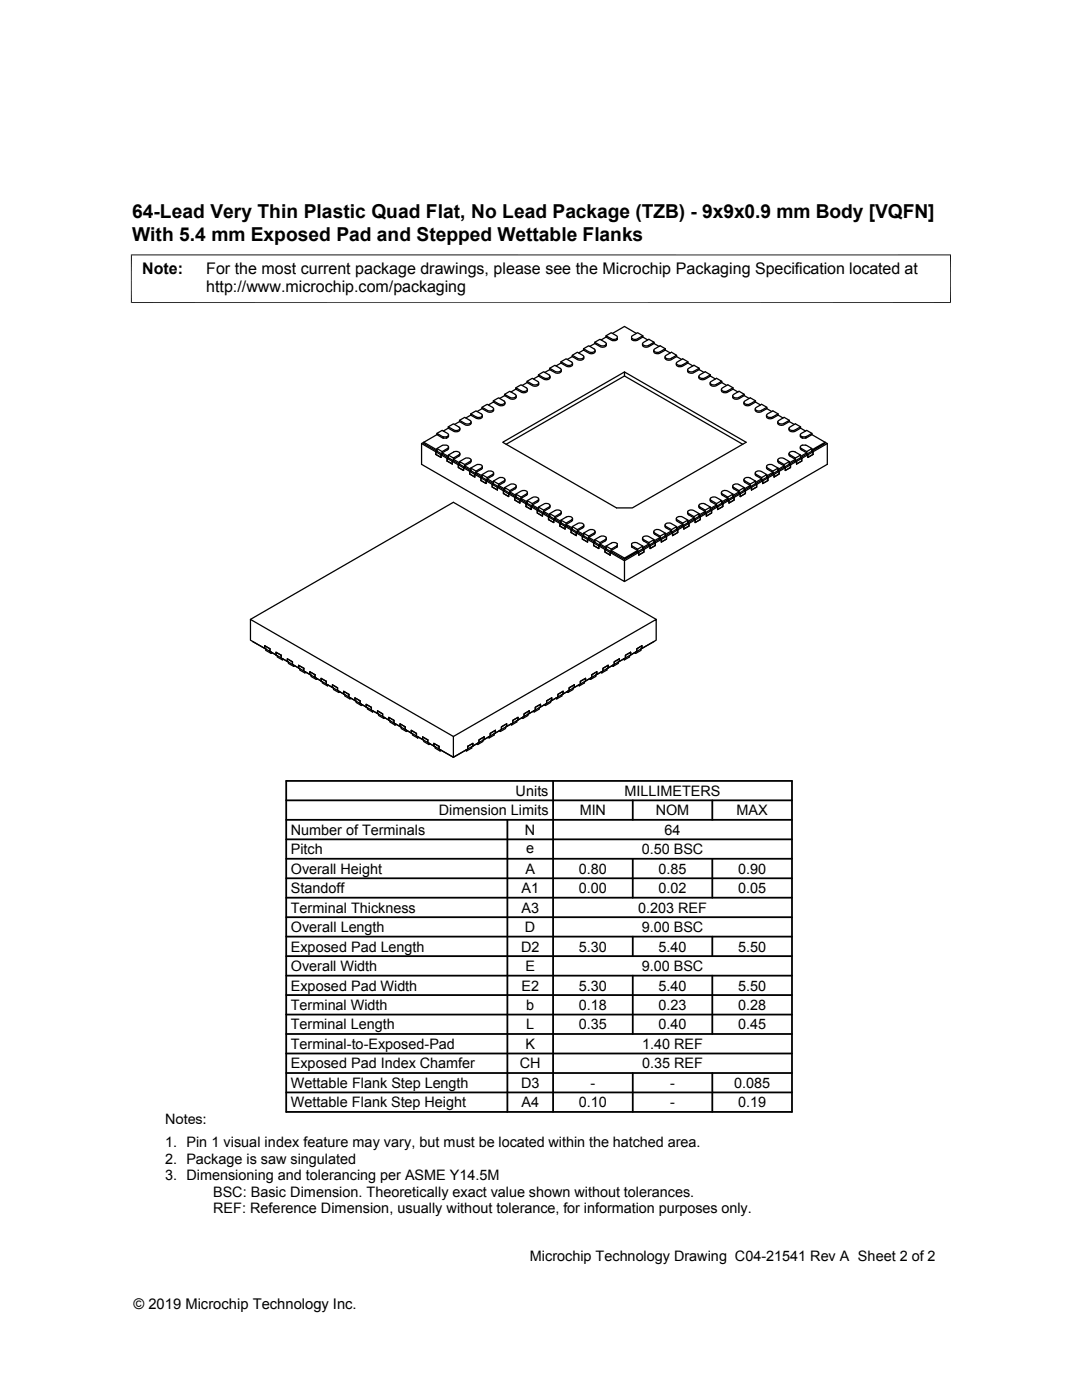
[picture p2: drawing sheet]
<svg xmlns="http://www.w3.org/2000/svg" width="216mm" height="279mm" viewBox="0 0 216 279" stroke-linecap="round" stroke-linejoin="round" font-family="sans-serif">
<g fill="none" stroke="#000" stroke-width=".25">
<path d="M98.4 80l1.1-.6 1.2 .7a.71 .71 0 0 1-.5 .6 .71 .71 0 0 1-.7-.1l-1.1-.6v.2M100.7 78.7l1-.6 1.2 .7 .1 .3a.98 .98 0 0 1-1.3 .2l-1-.6v.3M100.7 79l1 .6a.74 .74 0 0 0 .9 .1 .74 .74 0 0 0 .4-.7M100.7 79l-1 .5M102.9 77.4l1.1-.6 1 .6a.31 .31 0 0 1 .2 .3 .31 .31 0 0 1-.1 .3l-.5 .1h-.5l-1.2-.7v.3M102.9 77.7l1.1 .6a.73 .73 0 0 0 .8 .1 .73 .73 0 0 0 .4-.7M102.9 77.7l-1 .5M105.2 76.1l1 .6a.92 .92 0 0 0 1.3-.3l-.1-.2-1.2-.7-1 .6v.2M105.2 76.3l1 .7a.73 .73 0 0 0 .8 .1 .73 .73 0 0 0 .5-.7M105.2 76.3l-1 .6M107.4 74.8l1.1-.6 1.1 .7 .1 .3a.96 .96 0 0 1-1.2 .2l-1.1-.6v.3M107.4 75.1l1.1 .6a.74 .74 0 0 0 .8 .1 .74 .74 0 0 0 .4-.7"/>
<path d="M107.4 75.1l-1 .5M109.7 73.5l1 .6a.85 .85 0 0 0 1.3-.3l-.2-.3-1.1-.6-1 .6v.3M109.7 73.8l1 .6a.73 .73 0 0 0 .9 .1 .73 .73 0 0 0 .4-.7M109.7 73.8l-1 .5M111.9 72.2l1.2 .7a.83 .83 0 0 0 1.1-.4l-.1-.2-1.1-.7-1.1 .6v.3M111.9 72.5l1.1 .6a.73 .73 0 0 0 .8 .1 .73 .73 0 0 0 .4-.7M111.9 72.5l-.9 .5M114.2 71.2l1 .6a.74 .74 0 0 0 .9 .1 .74 .74 0 0 0 .4-.7M114.2 70.9l1 .6a.69 .69 0 0 0 .8 .2 .69 .69 0 0 0 .4-.7l-1.2-.7-1 .6v.3M114.2 71.2l-1 .5M116.4 69.9l1.1 .6a.73 .73 0 0 0 .8 .1 .73 .73 0 0 0 .4-.7M116.4 69.6l1.1 .6a.85 .85 0 0 0 1.2-.3l-.2-.3-1-.6-1.1 .6v.3"/>
<path d="M116.4 69.9l-1 .5M118.7 68.6l1 .6a.73 .73 0 0 0 .9 .1 .73 .73 0 0 0 .4-.7M118.7 68.3l1 .6a.86 .86 0 0 0 1.3-.3l-.1-.2-1.2-.7-1 .6v.3M118.7 68.6l-1 .5M120.9 67l1.1-.6 1.1 .7 .1 .4M120.9 67.3l-.9 .5M120.9 67l1.4 .7 .9-.2-.1 .3a1.09 1.09 0 0 1-1.1 .1l-1.1-.6zM124.6 74.2l-24.3 14.1 22.7 13.1h3.2l22.7-13.1-24.3-14.1v.8l-23.6 13.7M124.6 75l23.6 13.7M126 67.5l.1 .1a1.07 1.07 0 0 0 1.1 0l1.1-.6v.3l-1.4 .7-.6-.1-.3-.1zM127 66.5l-2.4-1.3-2.4 1.3M128.3 67.3l.9 .5"/>
<path d="M128.3 67l-1.1-.6-1.1 .7-.1 .4M128.4 68.3l1.1-.6 1 .6a2.19 2.19 0 0 1-1.9 .7l-.4-.4zM130.5 68.6l-1 .6a.73 .73 0 0 1-.9 .1 .73 .73 0 0 1-.4-.7M130.5 68.6l1 .5M130.5 68.3v.3M132.8 69.9l1 .5M132.8 69.9l-1.1 .6a.76 .76 0 0 1-.8 .1 .76 .76 0 0 1-.4-.7M132.8 69.6a2.23 2.23 0 0 1-2 .7l-.3-.4 .2-.3 1-.6 1.1 .6v.3M132.8 71l1.2-.7 1 .6-1 .6a.81 .81 0 0 1-1.3-.4zM135 71.2l1 .5M135 71.2l-1 .6a.74 .74 0 0 1-.9 .1 .74 .74 0 0 1-.4-.7M135 70.9v.3"/>
<path d="M137.3 72.5l-1.1 .6a.73 .73 0 0 1-.8 .1 .73 .73 0 0 1-.4-.7M137.3 72.5l1 .5M137.3 72.2a2.19 2.19 0 0 1-2 .7l-.3-.4 1.2-.9 1.1 .6v.3M137.3 73.6l1.2-.7 1 .6-1 .6a.82 .82 0 0 1-1.3-.4zM139.5 73.8l1 .5M139.5 73.5v.3M139.5 73.8l-1.4 .7a.65 .65 0 0 1-.9-.7M139.7 74.8l1-.6 1.1 .6a2.17 2.17 0 0 1-1.9 .7l-.5-.4zM141.8 75.1l.9 .5M141.8 75.1l-1.1 .6a.74 .74 0 0 1-.8 .1 .74 .74 0 0 1-.5-.7M141.8 74.8v.3M141.9 76.1l1.1-.6 1 .6a2.21 2.21 0 0 1-1.9 .7l-.4-.4z"/>
<path d="M144 76.3l1 .6M144 76.1v.2M144 76.3l-1 .7a.73 .73 0 0 1-.9 .1 .73 .73 0 0 1-.4-.7M146.3 77.7l-1.1 .6a.73 .73 0 0 1-.8 .1 .73 .73 0 0 1-.4-.7M146.3 77.4l-1.1 .6a.8 .8 0 0 1-1.2-.4l1.2-.8 1.1 .6v.3M146.3 77.7l1 .5M146.4 78.7l1.1-.6 1 .6a2.18 2.18 0 0 1-1.9 .7l-.4-.4zM148.5 79l1 .5M148.5 78.7v.3M148.5 79l-1.1 .6a.74 .74 0 0 1-.8 .1 .74 .74 0 0 1-.4-.7M150.7 80a2.21 2.21 0 0 1-1.9 .7l-.4-.4 1.3-.9 1 .6v.2M84.1 88.5l3.9 2.3v.5l-1-.6"/>
<path d="M87 90.7l1 .6v-.5M87 90.7v-.5l.2-.2v-.2l-2.6-1.5-.5 .2v4.2l40.5 23.4v-4.2l-2.8-1.6 .2-.2v-.5M87.2 90l2.3 1.4M87.2 89.5l1 .6 1.3-.7v-.3l-.4-.3a2.17 2.17 0 0 0-1.9 .7v.5M87.2 90l-.2 .2v.5M87.2 86.7l-2.6 1.6v.2l2.6 1.5M87.2 86.7l1.3 .7M87.2 86.5l1-.6 1.3 .8-.1 .3-.3 .2v.2M87.2 86.7v-.2l1.3 .7M88 90.8l1.2 .7 .3-.1M88.2 90.1v.5l-.2 .2M88.2 90.4l1.3 .7v.3"/>
<path d="M88.5 87.4h.6M89.1 87.2h-.6v.2M89.2 92l1.1 .6v-.5M89.2 92v-.5l1.1 .6M89.5 85.2l1-.6 1 .6a.35 .35 0 0 1 .2 .4 .35 .35 0 0 1-.3 .3h-.8l-1.1-.7v.2M89.5 85.4l-1 .6M89.5 85.4l1 .7a.74 .74 0 0 0 .8 .1 .74 .74 0 0 0 .5-.7M89.5 91.4l-.3 .1v.5M89.5 91.4l2.2 1.2M89.5 90.8l1 .6 1-.6a.31 .31 0 0 0 .3-.3 .31 .31 0 0 0-.3-.3l-.9-.1-1.1 .7v.6M89.5 86.8v.4l-.4 .2M89.5 89.2v.4l-1.3 .8v.2l-.2 .2"/>
<path d="M90.3 92.1l1.2 .7v.5l1 .6v-.5M90.5 91.7l1.2 .7v.2M90.5 91.4v.5l-.2 .2M91.7 92.1l1 .6v.5l-1-.6zM91.7 92.6l-.2 .2 1 .6 .2-.2 1.2 .7M91.7 92.1l1.1-.6a.87 .87 0 0 1 1.2 .3l-1.3 .9M91.7 84.1l1.1 .7a.73 .73 0 0 0 .8 .1 .73 .73 0 0 0 .4-.7M91.7 92.6l-.2 .2v.5l1 .6v-.5M91.7 83.9l1.4 .7 .7-.1 .2-.3-.2-.3-1.1-.6-1 .6v.2M91.7 84.1l-1 .6M91.8 90.5l-.1 .5-1.2 .7v.2l-.2 .2M92.5 93.4l1.2 .7v.5l1 .6v-.5"/>
<path d="M92.7 93l1.2 .7v.2M93.9 93.4l1.1 .6v.5l-1.1-.6zM93.9 93.9l-.2 .2 1 .6 .3-.2 1.2 .8M93.9 93.4l1.5-.7a.61 .61 0 0 1 .8 .5l-1.2 .8M93.9 93.9l-.2 .2v.5l1 .6v-.5M93.9 82.8l1.1 .7a.74 .74 0 0 0 .8 .1 .74 .74 0 0 0 .4-.7M93.9 82.8l-1 .6M93.9 82.6l1.1-.6 1 .6a.4 .4 0 0 1 .2 .5 .4 .4 0 0 1-.5 .2l-.7-.1-1.1-.6v.2M94 91.8l-.1 .5-1.2 .7v.2l-.2 .2M94.7 94.7l1.3 .7v.5l1 .6v-.5M95 94.3l1.2 .7v.3M96.2 81.3l1 .6a.82 .82 0 0 0 1.3-.3l-.2-.3-1.1-.6-1 .6v.3"/>
<path d="M96.2 94.7l1 .6v.5l-1-.6zM96.2 95.2l-.2 .2 1 .6 .2-.2 1.2 .7M96.2 94.7l1-.6a.86 .86 0 0 1 1.3 .4l-1.3 .8M96.2 81.6l1 .5a.73 .73 0 0 0 .9 .2 .73 .73 0 0 0 .4-.7M96.2 95.3l-.2 .1v.5l1 .6v-.5M96.2 81.6l-1 .5M96.2 93.1l-.1 .5-1.1 .7v.2l-.3 .2M97 96l1.2 .7v.5l1.1 .6v-.5M97.2 95.6l1.2 .7v.2M98.4 96l1.1 .6v.5l-1.1-.6zM98.4 96.5l-.2 .2v.5l1.1 .6v-.5M98.4 96.5l-.2 .2 1.1 .6 .2-.2 1.2 .7"/>
<path d="M98.4 96l1.1-.6a.86 .86 0 0 1 1.2 .3l-.2 .3-1 .6M98.4 80.2l1.1 .7a.74 .74 0 0 0 .8 .1 .74 .74 0 0 0 .5-.7M98.4 80.2l-.9 .6M98.5 94.4l-.1 .4-1.2 .8v.2l-.2 .2M99.3 97.3l1.2 .7v.5l1 .6v-.5M99.5 96.9l1.2 .7v.2M100.7 97.3l1 .6v.5l-1-.6zM100.7 97.8l-.2 .2v.5l1 .6v-.5M100.7 97.8l-.2 .2 1 .6 .2-.2 1.2 .7M100.7 97.3l1-.6a.87 .87 0 0 1 1.3 .3l-1.3 .9M100.8 95.7l-.1 .5-1.2 .7v.2l-.2 .2M101.5 98.6l1.2 .7v.5l1 .6v-.5"/>
<path d="M101.7 98.2l1.2 .7v.2M102.9 99.1l-.2 .2v.5l1 .6v-.5M102.9 98.6l1.1 .6v.5l-1.1-.6zM102.9 99.1l-.2 .2 1 .6 .3-.2 1.2 .7M102.9 98.6l1.1-.6a.75 .75 0 0 1 1.2 .4l-1.2 .8M103 97l-.1 .5-1.2 .7v.2l-.2 .2M103.7 99.9l1.3 .7 .2-.2M104 99.5l1.2 .7v.2M105.2 99.9l1 .6 1.2-.7 .1-.2a.92 .92 0 0 0-1.3-.3l-1 .6v.5M105.2 98.3l-.1 .5-1.1 .7v.2l-.3 .2M107.5 99.6l-.1 .5-1.2 .7v.2l-.2 .2M141.7 99.6l.1 .5 1.2 .7v.2"/>
<path d="M144 98.3v.4l1.2 .8v.2M144 99.9v.5l.2 .2M145.2 99.2l1.1-.6v.5l-1.1 .6zM145.2 99.5l-1.2 .7v.2l.2 .2M145.2 99.7l-4.5 2.6M146.2 97l.1 .4 1.2 .8v.2M146.3 98.6l-1.1-.6a.82 .82 0 0 0-1.2 .4l1.2 .8M146.5 99.3v.5l-1 .6v-.5l-.3-.2M146.5 99.3v.5l-1 .6v-.5l-1.3 .7M147.5 98.4l.2 .2v.5M147.5 98.2l-1.2 .7v.2l.2 .2M147.5 98.4l-1.2 .7 .2 .2-1 .6-.3-.2"/>
<path d="M147.5 97.9l1-.6a2.22 2.22 0 0 0-1.8-.7l-.5 .3 .1 .3 1.2 .7v.5M147.5 98.4l.2 .2-1.2 .7M148.4 95.7l.2 .5 1.1 .7v.2M148.5 97.3v.5l.2 .2M148.7 98v.5l-1 .6M148.7 98l-1 .6v.5M149.7 96.9l-1.2 .7v.2l.2 .2M149.7 97.1l.2 .2v.5M149.7 97.1l-2.2 1.3M149.7 96.6l1-.6-1-.6a.69 .69 0 0 0-.8-.2 .69 .69 0 0 0-.4 .7l1.2 .7v.5M149.7 97.1l.2 .2-1.2 .7M150.7 94.4v.4l1.3 .8v.2"/>
<path d="M150.7 80.2l1 .6M150.7 80.2l-1 .7a.74 .74 0 0 1-.8 .1 .74 .74 0 0 1-.5-.7M150.7 96v.5l.3 .2M151 96.7v.5l-1.1 .6M151 96.7l-1.1 .6v.5M152 95.8l.2 .2v.5M152 95.6l-1.3 .7v.2l.3 .2M152 95.3l1-.6-1-.6a.89 .89 0 0 0-1.3 .3l.2 .3 1.1 .6v.5M152 95.8l.2 .2-1.2 .7M153 93.1v.4l1.2 .8v.2M153 81.3l-1 .6a.68 .68 0 0 1-.8 .2 .68 .68 0 0 1-.4-.7l1.2-.7 1 .6v.3M153 81.6l1 .5"/>
<path d="M153 81.6l-1 .5a.73 .73 0 0 1-.9 .2 .73 .73 0 0 1-.4-.7M153 94.7v.5l.2 .2M153.2 95.4v.5l-1 .6M153.2 95.4l-1 .6v.5M154.2 94l1.1-.6v.5l-1.1 .6zM154.2 94.3l-1.2 .7v.2l.2 .2M154.2 94.5l-4.5 2.6M155.2 91.8l.1 .5 1.2 .7v.2M155.3 82.8l-1.1 .7a.74 .74 0 0 1-.8 .1 .74 .74 0 0 1-.4-.7M155.3 82.6a2.17 2.17 0 0 1-1.9 .7l-.5-.4 .3-.3 1-.6 1.1 .6v.2M155.3 82.8l1 .6M155.3 93.4l-1.1-.6a.79 .79 0 0 0-1.2 .4l1.2 .8"/>
<path d="M155.5 94.1v.5l-1 .6v-.5l-.3-.2M155.5 94.1v.5l-1 .6v-.5l-1.3 .7M156.5 93.2l.2 .2v.5M156.5 93l-1.2 .7v.2l.2 .2M156.5 93.2l-1.2 .7 .2 .2-1 .6-.3-.2M156.5 92.7l1-.6-1.1-.6a.88 .88 0 0 0-1.2 .3l.1 .3 1.2 .6v.5M156.5 93.2l.2 .2-1.2 .7M157.4 90.5l.1 .4 1.2 .8v.2M157.5 84.1l1 .6M157.5 84.1l-1.1 .7a.73 .73 0 0 1-.8 .1 .73 .73 0 0 1-.4-.7M157.5 83.9a2.23 2.23 0 0 1-1.9 .7l-.4-.4 .2-.3 1.1-.6 1 .6v.2M157.5 92.1v.5l.2 .2"/>
<path d="M157.7 92.8v.5l-1 .6M157.7 92.8l-1 .6v.5M158.7 91.9l.2 .2v.5M158.7 91.7l-1.2 .7v.2l.2 .2M158.7 91.9l-2.2 1.3M158.7 91.4l1-.6-1-.6a.77 .77 0 0 0-1.2 .4l1.2 .8v.5M158.7 91.9l.2 .2-1.2 .7M159.7 89.2l.1 .5 1.2 .7v.2l.2 .2v.5l1-.6M159.7 85.4l1 .6M159.7 85.4l-1 .7a.74 .74 0 0 1-.8 .1 .74 .74 0 0 1-.5-.7M159.7 85.2l-1 .6a.76 .76 0 0 1-1.2-.4l1.2-.8 1 .6v.2M159.7 90.8v.6l.3 .1"/>
<path d="M159.8 89l.3-.2a2.17 2.17 0 0 1 1.9 .7l-1 .6-1.2-.6-.1-.2zM160 91.5v.5l-1.1 .6M160 91.5l-1.1 .6v.5M160.1 87.2h.6v.2M161 90.6l3.6-2.1v-.2l-2.6 1.5v.2l.2 .2v.5M161 90.1v.5M161 90.6l.2 .2v.5l1-.6M161 90.4l-1.3 .7v.3l.3 .1M161 90.6l-2.3 1.3M162 86.7l3.1 1.8v4.2l-40.5 23.4M162 86.7l-1.3 .7-.8-.1-.2-.2v-.3M162 86.5l-1-.6-1.3 .8 .1 .3 .3 .2v.2"/>
<path d="M162 86.7v-.2l-1.3 .7M162.2 90.7v-.5l-2.2 1.3M165.1 88.5l-2.9 1.7-.2-.2v-.5M105 101.1l1 .6v-.5M105 101.1v-.5l1 .6M105.2 100.4l-.2 .2v.5M105.2 100.4l2.2 1.3M106 101.2l1.2 .7v.5l1 .6v-.5M106.2 100.8l1.2 .7v.2M106.2 100.5v.5l-.2 .2M107.4 101.7l-.2 .2v.5l1 .6v-.5M107.4 101.2l1.1 .6v.5l-1.1-.6z"/>
<path d="M107.4 101.7l-.2 .2 1 .6 .3-.2 1.2 .7M107.4 101.2l1.1-.6a.76 .76 0 0 1 1.2 .4l-1.2 .8M108.2 102.5l1.3 .7 .2-.2M108.5 102.1l1.2 .7v.2M109.5 103.7l1 .6v-.5M109.5 103.7v-.5l1 .6M109.7 103l-.2 .2v.5M109.7 103l2.2 1.3M109.7 102.5l1 .6 1.2-.7a.6 .6 0 0 0-.3-.7 .6 .6 0 0 0-.6 .1l-1.3 .7v.5M109.7 100.9v.4l-1.2 .8v.2l-.3 .2M110.5 103.8l1.2 .7 .2-.2M110.7 103.4l1.2 .7v.2"/>
<path d="M110.7 103.1v.5l-.2 .2M111.7 105l1.1 .6v-.5M111.7 105v-.5l1.1 .6M111.9 104.3l-.2 .2v.5M111.9 104.3l2.3 1.3M111.9 103.8l1.1 .6 1.1-.7 .1-.2a.91 .91 0 0 0-1.2-.3l-1.1 .6v.5M112 102.2l-.1 .4-1.2 .8v.2l-.2 .2M112.8 105.1l1.2 .6 .2-.1M113 104.7l1.2 .7v.2M113 104.4v.5l-.2 .2M114 106.3v-.6l1 .7M114 106.3l1 .6v-.5"/>
<path d="M114.2 105.6l2.2 1.3M114.2 105.1l1 .6 1.3-.8a.74 .74 0 0 0-1.3-.4l-1 .6v.5M114.2 105.6l-.2 .1v.6M114.2 103.5v.4l-1.2 .8v.2l-.2 .2M115 106.4l1.2 .7v.5l1 .6v-.5M115.2 106l1.2 .7v.2M115.2 105.7v.5l-.2 .2M116.4 106.9l-.2 .2v.5l1 .6v-.5M116.4 106.4l1.1 .6v.5l-1.1-.6zM116.4 106.9l-.2 .2 1 .6 .3-.2 1.2 .7M116.4 106.4l1.1-.6a.75 .75 0 0 1 1.2 .4l-1.2 .8M116.5 104.8l-.1 .4-1.2 .8v.2l-.2 .2"/>
<path d="M117.2 107.7l1.2 .7 .3-.2M117.5 107.3l1.2 .6v.3M118.4 108.9l1.1 .6v-.6M118.4 108.9v-.5l1.1 .5M118.7 108.2l-.3 .2v.5M118.7 108.2l2.2 1.3M118.7 107.7l1 .6 1.2-.7 .1-.3a.96 .96 0 0 0-1.3-.2l-1 .6v.5M118.7 106.1v.4l-1.2 .8v.2l-.3 .2M119.5 108.9l2.3 1.4v.5M119.7 108.6l1.2 .7v.2l-.2 .2v.5l1.1 .6M119.7 108.3v.5l-.2 .1M120.9 109.5l-.2 .2v.5l1.1 .6"/>
<path d="M120.9 109l1.4-.7 .9 .2v.6l-1.2 .8M120.9 109.5l3.7 2.1M120.9 109v.5M121 107.4l-.1 .5-1.2 .7v.2l-.2 .1M122 109.9l2.6 1.5M122 109.9v.2l-.2 .2v.5M123.2 108.9l-1.2 .7-1.1-.6M126 108.9l.1 .3 1.1 .7v.2l.2 .2v.5l1.1-.6v-.5M127.2 109.6l1.1-.6v.5l-1.1 .6zM128.2 107.4l.1 .5 1.2 .7v.2M128.3 109l-1.1-.6a1.07 1.07 0 0 0-1.2 .1l.1 .4 1.1 .7M128.5 109.7v.5l-1.1 .6v-.5l-2.8 1.6"/>
<path d="M129.5 108.3l1-.6v.5l-1 .6zM129.5 108.6l-1.2 .7v.2l.2 .2M129.5 108.8l-1.2 .7 .2 .2-1.1 .6-.2-.2-2.6 1.5v-.2l2.6-1.5M130.5 106.1v.4l1.2 .8v.2M130.5 107.7l-1-.6a.8 .8 0 0 0-1.3 .3l1.3 .9M130.7 108.4v.5l-1 .6v-.6l-.2-.1M130.7 108.4v.5l-1 .6v-.6l-1.2 .8M131.7 107.3l-1.2 .7v.2l.2 .2M131.7 107.5l-1.2 .7 .2 .2-1 .5-.2-.1M131.7 107l1.1-.6v.5l-1.1 .6zM132.7 104.8l.1 .4 1.2 .8v.2M132.8 106.4l-1.1-.6-.6-.1a.44 .44 0 0 0-.5 .1 .44 .44 0 0 0 0 .5l1.1 .7"/>
<path d="M133 107.1v.5l-1 .6v-.5l-.3-.2M133 107.1v.5l-1 .6v-.5l-1.3 .7M134 105.7l1-.6v.5l-1 .6zM134 106l-1.2 .7v.2l.2 .2M134 106.2l-1.2 .7 .2 .2-1 .6-.3-.2M135 103.5v.4l1.2 .8v.2M135 105.1l-1-.6a.69 .69 0 0 0-.8-.2 .69 .69 0 0 0-.4 .7l1.2 .7M135.2 105.7v.6l-1 .6v-.5l-.2-.2M135.2 105.7v.6l-1 .6v-.5l-1.2 .7M136.2 104.4l1.1-.6v.5l-1.1 .6zM136.2 104.7l-1.2 .7v.2l.2 .1M136.2 104.9l-1.2 .7 .2 .1-1 .7-.2-.2"/>
<path d="M137.2 102.2l.1 .4 1.2 .8v.2M137.3 103.8l-1.1-.6a.87 .87 0 0 0-1.2 .3l.2 .3 1 .6M137.5 104.5v.5l-1.1 .6v-.5l-.2-.2M137.5 104.5v.5l-1.1 .6v-.5l-1.2 .6M138.5 103.1l1-.6v.5l-1 .6zM138.5 103.4l-1.2 .7v.2l.2 .2M138.5 103.6l-1.2 .7 .2 .2-1.1 .6-.2-.2M139.4 100.9l.1 .4 1.2 .8v.2M139.5 102.5l-1-.6-.7-.1a.44 .44 0 0 0-.4 .1 .44 .44 0 0 0-.1 .5l1.2 .7M139.7 103.2v.5l-1 .6v-.5l-.2-.2M139.7 103.2v.5l-1 .6v-.5l-1.2 .7M140.7 102.1l-1.2 .7v.2l.2 .2"/>
<path d="M140.7 102.3l.2 .2v.5M140.7 102.3l-1.2 .7 .2 .2-1 .6-.2-.2M140.7 101.8l1.1-.6a2.23 2.23 0 0 0-1.9-.7l-.4 .3 .1 .3 1.1 .7v.5M140.7 102.3l.2 .2-1.2 .7M141.8 101.2v.5l.2 .2M142 101.9v.5l-1.1 .6M142 101.9l-1.1 .6v.5M143 101l.2 .2v.5M143 100.8l-1.2 .7v.2l.2 .2M143 100.5l1-.6a2.26 2.26 0 0 0-1.8-.7l-.5 .4 .1 .2 1.2 .7v.5M143 101l.2 .2-1.2 .7M144.2 100.6v.5l-1 .6"/>
<path d="M144.2 100.6l-1 .6v.5M50.4 128l2.7 1.5M52.8 128.9l1.1 .6v.5l-1.1-.6zM52.8 128.9v.5l-2.8-1.6v-4.2l40.5 23.4M52.8 128.9l1.1 .6v.5l1.2 .7M53.1 129.5v.3l1 .6 .2-.1M53.1 129.5h.1M54.1 130.1v.3M54.1 130.1l1.2 .8M54.1 130.1h.1M55.1 130.7l1 .6v-.5M55.1 130.7v-.5l1 .6"/>
<path d="M55.3 130.8v.3l1 .6M55.3 130.8v.1M56.1 130.8v.5l1.2 .7M56.3 131.4v.3l.3-.1M56.3 131.4l1.3 .7M56.3 131.4h.1M57.3 132v-.5l1.1 .6v.5M57.3 132l1.1 .6M57.6 132.1v.3l1 .6M57.6 132.1h.1M58.4 132.6l1.2 .7M58.6 133v-.3l1.2 .7"/>
<path d="M58.6 132.7h.1M58.8 132.9l-.2 .1M59.6 133.3l1 .6v-.5M59.6 133.3v-.5l1 .6M59.8 133.4v.3l1 .6M59.8 133.4h.1M60.6 133.4v.5l1.2 .7M60.8 134v.3l.3-.1M60.8 134l1.3 .7M60.8 134h.1M61.8 134.6l1.1 .6v-.5M61.8 134.6v-.5l1.1 .6"/>
<path d="M62.1 134.7v.3l1 .6M62.1 134.7h.1M62.9 134.7v.5l1.2 .7M63.1 135.3v.3l.2-.1M63.1 135.3l1.2 .7M63.1 135.3h.1M64.1 135.9l1 .6v-.5M64.1 135.9v-.5l1 .6M64.3 136v.3l1 .6M64.3 136h.1M65.1 136v.5l1.2 .7M65.3 136.6v.3l.3-.1"/>
<path d="M65.3 136.6l1.2 .7M65.3 136.6h.1M66.3 137.2v-.5l1.1 .6v.5M66.3 137.2l1.1 .6M66.5 137.3v.3l1.1 .6M66.5 137.3h.1M67.4 137.8l1.2 .7M67.6 138.2v-.3l1.2 .7M67.8 138.1l-.2 .1M68.6 138.5l1 .6v-.5M68.6 138.5v-.5l1 .6M68.8 138.6v.3l1 .6"/>
<path d="M68.8 138.6h.1M69.6 138.6v.5l1.2 .7M69.8 139.2v.3l.3-.1M69.8 139.2l1.3 .7M69.8 139.2h.1M70.8 139.8v-.5l1.1 .6v.5M70.8 139.8l1.1 .6M71.1 139.9v.3l1 .6M71.1 139.9h.1M109.9 139.9v.3l-1.1 .6M109.9 139.9h.1M110.1 139.3v.5l-1 .6"/>
<path d="M110.1 139.3l-1 .6v.5M110.9 139.4l.2 .1M111.1 139.2l-1.2 .7M111.1 139.2h.1M111.3 139.1l-1.2 .7v-.5M112.4 138v.5l-1.1 .6M112.4 138l-1.1 .6v.5M112.4 138v.5M113.3 137.9v.3l-.2-.1M113.3 137.9h.1M113.6 137.8l-1.5 .8v.3l-1 .6v-.3M114.4 137.3v.3l-1.1 .6"/>
<path d="M114.4 137.3h.1M114.6 136.7v.5l-1 .6M114.6 136.7l-1 .6v.5M115.4 136.8l.2 .1M115.6 136.6l-1.2 .7M115.6 136.6h.1M115.8 136.5l-1.2 .7v-.5M116.6 136v.3l-1 .6v-.3M116.6 136h.1M116.8 135.4v.5l-1 .6M116.8 135.4l-1 .6v.5M117.6 135.5l.2 .1"/>
<path d="M117.8 135.3l-1.2 .7M117.8 135.3h.1M118.1 135.2l-1.3 .7v-.5M119.1 134.1v.5l-1 .6M119.1 134.1l-1 .6v.5M119.9 134.2l.2 .1M120.1 134l-1.2 .7v.3l-1.1 .6v-.3M120.1 134h.1M120.3 133.9l-1.2 .7v-.5M121.1 133.4v.3l-1 .6v-.3M121.1 133.4h.1M121.3 132.8v.5l-1 .6"/>
<path d="M121.3 132.8l-1 .6v.5M121.3 132.8v.5M122.1 132.9l.2 .1M122.6 132.6l-1.5 .8M123.4 132.1v.3l-1.1 .6v-.3M123.4 132.1h.1M123.6 131.5v.5l-1 .6M123.6 131.5l-1 .6v.5M124.4 131.6l.2 .1M124.6 131.4l-1.2 .7M124.6 131.4h.1M124.8 131.3l-1.2 .7v-.5"/>
<path d="M125.8 130.2v.5l-1 .6M125.8 130.2l-1 .6v.5M126.8 130.1v.3l-.2-.1M126.8 130.1l-1.2 .7v.3l-1 .6v-.3M126.8 130.1h.1M127.1 130l-1.3 .7v-.5M127.9 129.5v.3l-1.1 .6M127.9 129.5h.1M128.1 129.4l-1 .6M128.1 129.4l2.8-1.6v-4.2l-40.4 23.4v4.1l2.8-1.6M128.1 129.4v-.5l-1 .6v.5M130.5 128l-2.6 1.5"/>
<path d="M130.9 123.6l-40.4-23.4-40.5 23.4M71.9 140.4l1.4 .8M72.1 140.5v.3M72.3 140.7l-.2 .1M73.1 141.1v-.5l1 .6v.5M73.1 141.1l1 .6M73.3 141.2v.3l1 .6M73.3 141.2h.1M74.1 141.7l1.2 .7M74.3 142.1v-.3l1.2 .7M74.5 142l-.2 .1M75.3 142.4v-.5l1 .6v.5"/>
<path d="M75.3 142.4l1 .6M75.5 142.5v.3l1.1 .6M75.5 142.5h.1M76.3 143l1.3 .7M76.6 143.1v.3M76.6 143.1l1.2 .7M76.6 143.1h.1M76.8 143.3l-.2 .1M77.6 143.7v-.5l1 .6v.5M77.6 143.7l1 .6M77.8 143.8v.3l1 .6M77.8 143.8h.1"/>
<path d="M78.6 144.3l1.2 .7M78.8 144.4v.3M78.8 144.4l1.3 .7M78.8 144.4h.1M79.1 144.5l-.3 .2M79.8 145v-.5l1.1 .6v.5M79.8 145l1.1 .6M80.1 145.1v.3l1 .6M80.1 145.1h.1M80.9 145.6l1.4 .8M81.1 145.7v.3M81.3 145.9l-.2 .1"/>
<path d="M82.1 146.3v-.5l1 .6v.5M82.1 146.3l1 .6M82.3 146.4v.3l1 .6M82.3 146.4h.1M83.1 146.9l1.2 .7M83.3 147v.3M83.3 147l1.2 .7M83.3 147h.1M83.6 147.2l-.3 .1M84.3 147.6l1.1 .6v-.5M84.3 147.6v-.5l1.1 .6M84.5 147.7v.3l1.1 .6"/>
<path d="M84.5 147.7h.1M85.4 147.7v.5l1.2 .7v-.5l1 .5M85.6 148.3h.1M85.8 148.4l-.2 .2v-.3l1.2 .7M86.6 148.4l1 .5v.6l-1-.6zM86.8 149v.3l1 .6M86.8 149h.1M87.6 148.9v.6l2.9 1.6M87.8 149.6v.3l.3-.1M87.8 149.6l2.7 1.5M87.8 149.6h.1M93.1 149.6l-2.6 1.5"/>
<path d="M93.1 149.6v.3l-.2-.1M93.1 149.6h.1M93.3 148.9v.6M94.1 149h.1M94.1 149v.3l-1 .6M94.4 148.9l-1.1 .6M94.4 148.9v-.5l-1.1 .5M95.4 148.3l-.1 .3-.2-.2M95.6 148.2l-1.5 .8M96.4 147.7v.3l-1.1 .6M96.4 147.7h.1M96.6 147.1v.5l-1 .6"/>
<path d="M96.6 147.1l-1 .6v.5M97.4 147.2l.2 .1M97.6 147l-1.2 .7M97.6 147h.1M97.8 146.9l-1.2 .7v-.5M98.8 145.8l-1 .6v.5M98.8 145.8v.5l-1 .6M99.8 145.7v.3l-.2-.1M99.8 145.7l-1.2 .7v.3l-1 .6v-.3M99.8 145.7h.1M100.1 145.6l-1.3 .7v-.5M100.9 145.1v.3l-1.1 .6"/>
<path d="M100.9 145.1h.1M101.1 144.5v.5l-1 .6M101.1 144.5l-1 .6v.5M101.9 144.5l.2 .2M102.1 144.4l-1.2 .7M102.1 144.4h.1M102.3 144.3l-1.2 .7v-.5M103.1 143.8v.3l-1 .6v-.3M103.1 143.8h.1M103.4 143.2v.5l-1.1 .6M103.4 143.2l-1.1 .6v.5M104.3 143.1v.3l-.2-.1"/>
<path d="M104.3 143.1l-1.2 .7M104.3 143.1h.1M104.6 143l-1.2 .7v-.5M105.4 142.5v.3l-1.1 .6M105.4 142.5h.1M105.6 141.9v.5l-1 .6M105.6 141.9l-1 .6v.5M106.6 141.8v.3l-.2-.1M106.6 141.8l-1.2 .7M106.6 141.8h.1M106.8 141.7l-1.2 .7v-.5M107.6 141.2v.3l-1 .6"/>
<path d="M107.6 141.2h.1M107.8 140.6v.5l-1 .6M107.8 140.6l-1 .6v.5M108.8 140.5v.3l-.2-.1M108.8 140.5l-1.2 .7M108.8 140.5h.1M109.1 140.4l-1.3 .7v-.5"/>
</g>
<path d="M26.1 50.9h163.7M26.2 50.8v9.7M189.7 50.8v9.7M26.1 60.4h163.7" fill="none" stroke="#000" stroke-width=".2"/>
<g fill="none" stroke="#000" stroke-width=".36">
<path d="M57.1 159.7h100.9M57.1 155.9h100.9v66h-100.9zM110.4 155.9v66M126.3 159.7v3.9M142.1 159.7v3.9M57.1 175.3h100.9M57.1 171.4h100.9M57.1 167.5h100.9M57.1 163.6h100.9M57.1 179.2h100.9M101.2 163.6v58.3M126.3 171.4v7.8"/>
<path d="M142.1 171.4v7.8M57.1 186.9h100.9M57.1 183h100.9M57.1 194.7h100.9M57.1 190.8h100.9M57.1 198.6h100.9M126.3 186.9v3.9M126.3 194.7v11.7M142.1 186.9v3.9M142.1 194.7v11.7M57.1 202.5h100.9M57.1 210.2h100.9"/>
<path d="M57.1 206.4h100.9M57.1 218h100.9M57.1 214.1h100.9M126.3 214.1v7.8M142.1 214.1v7.8"/>
</g>
<g font-size="3.8">
<text x="26.4" y="43.5">64-Lead Very Thin Plastic Quad Flat, No Lead Package (TZB) - 9x9x0.9 mm Body [VQFN]</text>
<text x="26.4" y="48">With 5.4 mm Exposed Pad and Stepped Wettable Flanks</text>
</g>
<g font-size="3.2">
<text x="28.4" y="54.6">Note:</text>
<text x="41.1" y="58.3">http://www.microchip.com/packaging</text>
<text x="41.1" y="54.6">For the most current package drawings, please see the Microchip Packaging Specification located at</text>
</g>
<g font-size="2.9">
<text x="102.9" y="158.8">Units</text>
<text x="124.6" y="158.8">MILLIMETERS</text>
<text x="58" y="166.6">Number of Terminals</text>
<text x="87.6" y="162.7">Dimension Limits</text>
<text x="104.8" y="166.6">N</text>
<text x="115.7" y="162.7">MIN</text>
<text x="130.8" y="162.7">NOM</text>
<text x="132.6" y="166.6">64</text>
<text x="147" y="162.7">MAX</text>
<text x="58" y="170.5">Pitch</text>
<text x="105" y="170.2">e</text>
<text x="128" y="170.5">0.50 BSC</text>
<text x="58" y="174.4">Overall Height</text>
<text x="58" y="178.2">Standoff</text>
<text x="104.1" y="178.2">A1</text>
<text x="104.8" y="174.4">A</text>
<text x="115.5" y="174.4">0.80</text>
<text x="115.5" y="178.2">0.00</text>
<text x="131.4" y="174.4">0.85</text>
<text x="131.4" y="178.2">0.02</text>
<text x="147.3" y="174.4">0.90</text>
<text x="147.3" y="178.2">0.05</text>
<text x="58" y="182.1">Terminal Thickness</text>
<text x="104.1" y="182.1">A3</text>
<text x="127.3" y="182.1">0.203 REF</text>
<text x="58" y="186">Overall Length</text>
<text x="58" y="189.9">Exposed Pad Length</text>
<text x="104" y="189.9">D2</text>
<text x="104.8" y="186">D</text>
<text x="115.5" y="189.9">5.30</text>
<text x="128" y="186">9.00 BSC</text>
<text x="131.4" y="189.9">5.40</text>
<text x="147.3" y="189.9">5.50</text>
<text x="58" y="193.8">Overall Width</text>
<text x="58" y="197.7">Exposed Pad Width</text>
<text x="104" y="197.7">E2</text>
<text x="104.8" y="193.8">E</text>
<text x="115.5" y="197.7">5.30</text>
<text x="128" y="193.8">9.00 BSC</text>
<text x="131.4" y="197.7">5.40</text>
<text x="147.3" y="197.7">5.50</text>
<text x="58" y="201.6">Terminal Width</text>
<text x="105" y="201.5">b</text>
<text x="115.5" y="201.6">0.18</text>
<text x="131.4" y="201.6">0.23</text>
<text x="147.3" y="201.6">0.28</text>
<text x="58" y="205.4">Terminal Length</text>
<text x="58" y="209.3">Terminal-to-Exposed-Pad</text>
<text x="104.8" y="209.3">K</text>
<text x="105" y="205.4">L</text>
<text x="115.5" y="205.4">0.35</text>
<text x="128.1" y="209.3">1.40 REF</text>
<text x="131.4" y="205.4">0.40</text>
<text x="147.3" y="205.4">0.45</text>
<text x="58" y="213.2">Exposed Pad Index Chamfer</text>
<text x="103.7" y="213.2">CH</text>
<text x="128.1" y="213.2">0.35 REF</text>
<text x="58" y="221">Wettable Flank Step Height</text>
<text x="58" y="217.1">Wettable Flank Step Length</text>
<text x="104" y="217.1">D3</text>
<text x="104.1" y="221">A4</text>
<text x="115.5" y="221">0.10</text>
<text x="117.8" y="217.1">-</text>
<text x="133.7" y="221">-</text>
<text x="133.7" y="217.1">-</text>
<text x="146.5" y="217.1">0.085</text>
<text x="147.3" y="221">0.19</text>
<text x="32.9" y="224.3">Notes:</text>
<text x="32.9" y="228.9">1. Pin 1 visual index feature may vary, but must be located within the hatched area.</text>
<text x="32.9" y="232.2">2. Package is saw singulated</text>
<text x="32.9" y="235.5">3. Dimensioning and tolerancing per ASME Y14.5M</text>
<text x="42.5" y="238.8">BSC: Basic Dimension. Theoretically exact value shown without tolerances.</text>
<text x="42.5" y="242.2">REF: Reference Dimension, usually without tolerance, for information purposes only.</text>
<text x="105.7" y="251.7">Microchip Technology Drawing C04-21541 Rev A Sheet 2 of 2</text>
<text x="26.6" y="261.3">© 2019 Microchip Technology Inc.</text>
</g>
</svg>
